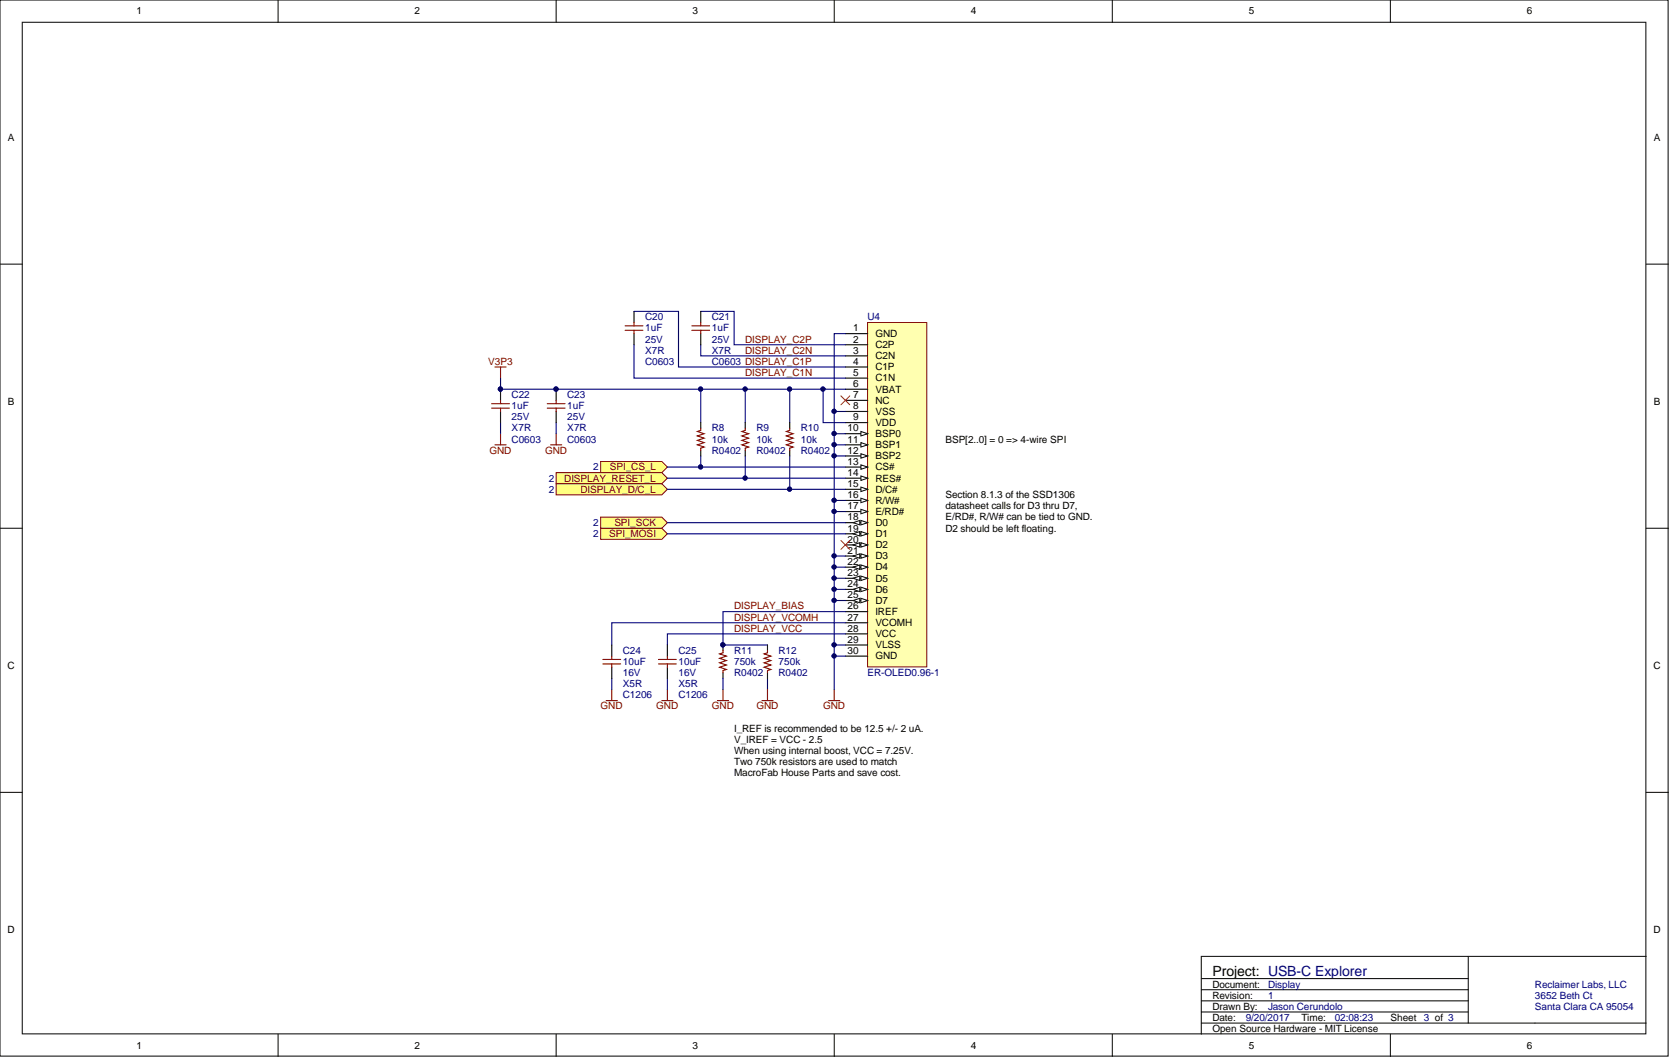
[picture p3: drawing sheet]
<svg xmlns="http://www.w3.org/2000/svg" width="381mm" height="241mm" viewBox="0 0 381 241" stroke-linecap="round" stroke-linejoin="round" font-family="sans-serif">
<g fill="#fff" stroke="#000" stroke-width=".23">
<path d="M0 0h380.6v240.9h-380.6z"/>
<path d="M5.1 5.1h370.4v230.7h-370.4z"/>
</g>
<g fill="none" stroke="#000" stroke-width=".23">
<path d="M63.4 0v5.1M126.9 0v5.1M190.3 0v5.1M253.8 0v5.1M317.2 0v5.1M0 60.2h5.1M375.6 60.2h5M0 120.5h5.1M375.6 120.5h5M0 180.7h5.1M375.6 180.7h5M335 218.1v15.2"/>
<path d="M375.6 218.1h-101.5v17.8M63.4 235.9v5M126.9 235.9v5M190.3 235.9v5M253.8 235.9v5M274.1 233.3h101.5M274.1 230.8h60.9M274.1 228.3h60.9M274.1 225.7h60.9M274.1 223.2h60.9M317.2 235.9v5"/>
</g>
<path d="M197.9 73.6h13.5v78.5h-13.5z" fill="#ffffb0" stroke="#800000" stroke-width=".23"/>
<path d="M192.9 76.1h5M192.9 78.6h5M192.9 81.2h5M192.9 83.7h5M192.9 86.2h5M192.9 88.8h5M192.9 91.3h5M192.9 93.8h5M192.9 96.4h5M192.9 98.9h5" fill="none" stroke="#000" stroke-width=".25"/>
<path d="M196.4 98.4l1.5 .5-1.5 .5z" fill="#fff"/>
<path d="M196.4 98.4l1.5 .5-1.5 .5z" fill="none" stroke="#000" stroke-width=".23"/>
<path d="M192.9 101.5h5" fill="none" stroke="#000" stroke-width=".25"/>
<path d="M196.4 100.9l1.5 .6-1.5 .5z" fill="#fff"/>
<path d="M196.4 100.9l1.5 .6-1.5 .5z" fill="none" stroke="#000" stroke-width=".23"/>
<path d="M192.9 104h5" fill="none" stroke="#000" stroke-width=".25"/>
<path d="M196.4 103.5l1.5 .5-1.5 .5z" fill="#fff"/>
<path d="M196.4 103.5l1.5 .5-1.5 .5z" fill="none" stroke="#000" stroke-width=".23"/>
<path d="M192.9 106.5h5" fill="none" stroke="#000" stroke-width=".25"/>
<path d="M196.4 106l1.5 .5-1.5 .5z" fill="#fff"/>
<path d="M196.4 106l1.5 .5-1.5 .5z" fill="none" stroke="#000" stroke-width=".23"/>
<path d="M192.9 109.1h5" fill="none" stroke="#000" stroke-width=".25"/>
<path d="M196.4 108.6l1.5 .5-1.5 .5z" fill="#fff"/>
<path d="M196.4 108.6l1.5 .5-1.5 .5z" fill="none" stroke="#000" stroke-width=".23"/>
<path d="M192.9 111.6h5" fill="none" stroke="#000" stroke-width=".25"/>
<path d="M196.4 111.1l1.5 .5-1.5 .5z" fill="#fff"/>
<path d="M196.4 111.1l1.5 .5-1.5 .5z" fill="none" stroke="#000" stroke-width=".23"/>
<path d="M192.9 114.1h5" fill="none" stroke="#000" stroke-width=".25"/>
<path d="M196.4 113.6l1.5 .5-1.5 .5z" fill="#fff"/>
<path d="M196.4 113.6l1.5 .5-1.5 .5z" fill="none" stroke="#000" stroke-width=".23"/>
<path d="M192.9 116.7h5" fill="none" stroke="#000" stroke-width=".25"/>
<path d="M196.4 116.2l1.5 .5-1.5 .5z" fill="#fff"/>
<path d="M196.4 116.2l1.5 .5-1.5 .5z" fill="none" stroke="#000" stroke-width=".23"/>
<path d="M192.9 119.2h5" fill="none" stroke="#000" stroke-width=".25"/>
<path d="M196.4 118.7l1.5 .5-1.5 .5z" fill="#fff"/>
<path d="M196.4 118.7l1.5 .5-1.5 .5z" fill="none" stroke="#000" stroke-width=".23"/>
<path d="M194.6 119.2l1.6-.5v1z" fill="#fff"/>
<path d="M194.6 119.2l1.6-.5v1z" fill="none" stroke="#000" stroke-width=".23"/>
<path d="M192.9 121.7h5" fill="none" stroke="#000" stroke-width=".25"/>
<path d="M196.4 121.2l1.5 .5-1.5 .6z" fill="#fff"/>
<path d="M196.4 121.2l1.5 .5-1.5 .6z" fill="none" stroke="#000" stroke-width=".23"/>
<path d="M194.6 121.7l1.6-.5v1.1z" fill="#fff"/>
<path d="M194.6 121.7l1.6-.5v1.1z" fill="none" stroke="#000" stroke-width=".23"/>
<path d="M192.9 124.3h5" fill="none" stroke="#000" stroke-width=".25"/>
<path d="M196.4 123.8l1.5 .5-1.5 .5z" fill="#fff"/>
<path d="M196.4 123.8l1.5 .5-1.5 .5z" fill="none" stroke="#000" stroke-width=".23"/>
<path d="M194.6 124.3l1.6-.5v1z" fill="#fff"/>
<path d="M194.6 124.3l1.6-.5v1z" fill="none" stroke="#000" stroke-width=".23"/>
<path d="M192.9 126.8h5" fill="none" stroke="#000" stroke-width=".25"/>
<path d="M196.4 126.3l1.5 .5-1.5 .5z" fill="#fff"/>
<path d="M196.4 126.3l1.5 .5-1.5 .5z" fill="none" stroke="#000" stroke-width=".23"/>
<path d="M194.6 126.8l1.6-.5v1z" fill="#fff"/>
<path d="M194.6 126.8l1.6-.5v1z" fill="none" stroke="#000" stroke-width=".23"/>
<path d="M192.9 129.4h5" fill="none" stroke="#000" stroke-width=".25"/>
<path d="M196.4 128.8l1.5 .6-1.5 .5z" fill="#fff"/>
<path d="M196.4 128.8l1.5 .6-1.5 .5z" fill="none" stroke="#000" stroke-width=".23"/>
<path d="M194.6 129.4l1.6-.6v1.1z" fill="#fff"/>
<path d="M194.6 129.4l1.6-.6v1.1z" fill="none" stroke="#000" stroke-width=".23"/>
<path d="M192.9 131.9h5" fill="none" stroke="#000" stroke-width=".25"/>
<path d="M196.4 131.4l1.5 .5-1.5 .5z" fill="#fff"/>
<path d="M196.4 131.4l1.5 .5-1.5 .5z" fill="none" stroke="#000" stroke-width=".23"/>
<path d="M194.6 131.9l1.6-.5v1z" fill="#fff"/>
<path d="M194.6 131.9l1.6-.5v1z" fill="none" stroke="#000" stroke-width=".23"/>
<path d="M192.9 134.4h5" fill="none" stroke="#000" stroke-width=".25"/>
<path d="M196.4 133.9l1.5 .5-1.5 .5z" fill="#fff"/>
<path d="M196.4 133.9l1.5 .5-1.5 .5z" fill="none" stroke="#000" stroke-width=".23"/>
<path d="M194.6 134.4l1.6-.5v1z" fill="#fff"/>
<path d="M194.6 134.4l1.6-.5v1z" fill="none" stroke="#000" stroke-width=".23"/>
<path d="M192.9 137h5" fill="none" stroke="#000" stroke-width=".25"/>
<path d="M196.4 136.5l1.5 .5-1.5 .5z" fill="#fff"/>
<path d="M196.4 136.5l1.5 .5-1.5 .5z" fill="none" stroke="#000" stroke-width=".23"/>
<path d="M194.6 137l1.6-.5v1z" fill="#fff"/>
<path d="M194.6 137l1.6-.5v1z" fill="none" stroke="#000" stroke-width=".23"/>
<path d="M144.6 71v2.6M144.6 76.1v2.5M192.9 139.5h5M164.9 147.1v1.3M164.9 153.4v1.3M192.9 142h5M192.9 144.6h5M192.9 147.1h5M192.9 149.6h5" fill="none" stroke="#000" stroke-width=".25"/>
<g fill="none" stroke="#800000" stroke-width=".25">
<path d="M142.6 74.3h4.1M142.6 75.3h4.1M144.6 73.6v.7M144.6 75.3v.8M112.9 83.7h2.6M114.2 83.7v2.5M114.2 98.9v2.6M126.9 98.9v2.6M112.9 101.5h2.6M125.6 101.5h2.6M138.3 159.8h2.5M139.6 157.3v2.5"/>
<path d="M151 159.8h2.5M152.3 157.3v2.5M163.7 159.8h2.5M164.9 148.4v.5l-.7 .2 1.5 .5-1.5 .5 1.5 .6-1.5 .5 1.5 .5-1.5 .5 1.5 .5-.8 .2v.5M164.9 157.3v2.5M173.8 159.8h2.6M175.1 157.3v2.5M189.1 159.8h2.5M190.3 157.3v2.5"/>
</g>
<g fill="none" stroke="#000080" stroke-width=".25">
<path d="M144.6 71h10.2v12.7h38.1M144.6 78.6v7.6h48.3M159.9 71h7.6v7.6h25.4M159.9 78.6v2.6h33M192.9 76.1h-2.6v73.5M114.2 96.4v2.5M126.9 96.4v2.5M190.3 93.8h2.6M190.3 98.9h2.6M190.3 101.5h2.6M190.3 104h2.6M192.9 139.5h-28v7.6h10.2"/>
<path d="M139.6 154.7v2.6M152.3 154.7v2.6M164.9 154.7v2.6M175.1 154.7v2.6M190.3 147.1h2.6M192.9 149.6h-2.6v7.7M192.9 142h-53.3v5.1M192.9 144.6h-40.6v2.5"/>
</g>
<g fill="#000080" stroke="#000080" stroke-width=".23">
<circle cx="190.3" cy="149.6" r=".47"/>
<circle cx="190.3" cy="147.1" r=".47"/>
<circle cx="190.3" cy="136.9" r=".47"/>
<circle cx="190.3" cy="134.4" r=".47"/>
<circle cx="190.3" cy="131.9" r=".47"/>
<circle cx="190.3" cy="129.3" r=".47"/>
<circle cx="190.3" cy="126.8" r=".47"/>
<circle cx="190.3" cy="116.6" r=".47"/>
<circle cx="190.3" cy="114.1" r=".47"/>
<circle cx="190.3" cy="104" r=".47"/>
<circle cx="190.3" cy="101.4" r=".47"/>
<circle cx="190.3" cy="98.9" r=".47"/>
<circle cx="190.3" cy="93.8" r=".47"/>
<circle cx="164.9" cy="147.1" r=".47"/>
</g>
<path d="M191.8 90.3l2.1 2M193.9 90.3l-2.1 2" fill="none" stroke="#f00" stroke-width=".23"/>
<g fill="#fff" stroke="#fff" stroke-width=".23">
<path d="M167.5 164.9h45.6v15.1h-45.6z"/>
<path d="M215.7 98.9h30.4v5h-30.4z"/>
</g>
<g fill="#ffff80" stroke="#800000" stroke-width=".23">
<path d="M137 105.3h14l1.3 1.2-1.3 1.3h-14z" fill-rule="evenodd"/>
<path d="M137 120.5h14l1.3 1.2-1.3 1.3h-14z" fill-rule="evenodd"/>
<path d="M137 117.9h14l1.3 1.3-1.3 1.3h-14z" fill-rule="evenodd"/>
<path d="M126.9 107.8h24.1l1.3 1.3-1.3 1.2h-24.1z" fill-rule="evenodd"/>
</g>
<path d="M114.2 86.2v2.6h78.7M170 88.8v7.6M180.2 88.8v7.6M187.8 88.8v7.6h5.1M152.3 109.1h40.6M152.3 106.5h40.6" fill="none" stroke="#000080" stroke-width=".25"/>
<g fill="#000080" stroke="#000080" stroke-width=".23">
<circle cx="114.2" cy="88.7" r=".47"/>
<circle cx="126.8" cy="88.7" r=".47"/>
<circle cx="159.8" cy="88.7" r=".47"/>
<circle cx="170" cy="88.7" r=".47"/>
<circle cx="180.1" cy="88.7" r=".47"/>
<circle cx="187.7" cy="88.7" r=".47"/>
<circle cx="170" cy="109" r=".47"/>
<circle cx="159.8" cy="106.5" r=".47"/>
</g>
<path d="M126.9 110.3h24.1l1.3 1.3-1.3 1.3h-24.1z" fill-rule="evenodd" fill="#ffff80" stroke="#800000" stroke-width=".23"/>
<g fill="none" stroke="#000080" stroke-width=".25">
<path d="M159.9 88.8v7.6M152.3 111.6h40.6M152.3 119.2h40.6M159.9 104v2.5M170 104v5.1M180.2 104v7.6M190.3 114.1h2.6M190.3 116.7h2.6M152.3 121.7h40.6M190.3 126.8h2.6M190.3 129.4h2.6M190.3 131.9h2.6"/>
<path d="M190.3 134.4h2.6M190.3 137h2.6"/>
</g>
<g fill="#000080" stroke="#000080" stroke-width=".23">
<circle cx="180.1" cy="111.6" r=".47"/>
<circle cx="159.8" cy="106.5" r=".47"/>
<circle cx="159.8" cy="88.7" r=".47"/>
<circle cx="170" cy="109" r=".47"/>
<circle cx="190.3" cy="114.1" r=".47"/>
<circle cx="190.3" cy="116.6" r=".47"/>
<circle cx="190.3" cy="126.8" r=".47"/>
<circle cx="190.3" cy="129.3" r=".47"/>
<circle cx="190.3" cy="131.9" r=".47"/>
<circle cx="190.3" cy="134.4" r=".47"/>
<circle cx="190.3" cy="136.9" r=".47"/>
<circle cx="114.2" cy="88.7" r=".47"/>
<circle cx="126.8" cy="88.7" r=".47"/>
</g>
<path d="M215.7 111.6h35.5v12.6h-35.5z" fill="#fff" stroke="#fff" stroke-width=".23"/>
<path d="M191.8 123.3l2.1 2M193.9 123.3l-2.1 2" fill="none" stroke="#f00" stroke-width=".23"/>
<g fill="none" stroke="#000" stroke-width=".25">
<path d="M159.9 71v2.6M159.9 76.1v2.5M114.2 88.8v2.5M114.2 93.8v2.6M126.9 88.8v2.5M126.9 93.8v2.6M159.9 96.4v1.3M170 96.4v1.3M180.2 96.4v1.3M159.9 102.7v1.3M170 102.7v1.3M180.2 102.7v1.3"/>
<path d="M139.6 147.1v2.5M139.6 152.2v2.5M152.3 147.1v2.5M152.3 152.2v2.5M175.1 147.1v1.3M175.1 153.4v1.3"/>
</g>
<g fill="none" stroke="#800000" stroke-width=".25">
<path d="M157.8 74.3h4.1M157.8 75.3h4.1M159.9 73.6v.7M159.9 75.3v.8M112.2 92.1h4M112.2 93.1h4M114.2 91.3v.8M114.2 93.1v.7M124.9 92.1h4M124.9 93.1h4M126.9 91.3v.8M126.9 93.1v.7"/>
<path d="M159.9 97.7v.5l-.8 .2 1.5 .5-1.5 .5 1.5 .5-1.5 .5 1.5 .5-1.5 .6 1.5 .5-.7 .2v.5M170 97.7v.5l-.7 .2 1.5 .5-1.5 .5 1.5 .5-1.5 .5 1.5 .5-1.5 .6 1.5 .5-.8 .2v.5M180.2 97.7v.5l-.8 .2 1.5 .5-1.5 .5 1.5 .5-1.5 .5 1.5 .5-1.5 .6 1.5 .5-.7 .2v.5M137.5 150.4h4.1M137.5 151.4h4.1M139.6 149.6v.8M139.6 151.4v.8M150.2 150.4h4.1M150.2 151.4h4.1M152.3 149.6v.8M152.3 151.4v.8M175.1 148.4v.5l-.8 .2 1.6 .5-1.6 .5 1.6 .6-1.6 .5 1.6 .5-1.6 .5 1.6 .5-.8 .2v.5"/>
</g>
<text font-size="3.2" x="276.6" y="222.5">Project: USB-C Explorer</text>
<g font-size="2.3">
<text x="31.1" y="3.3">1</text>
<text x="94.6" y="3.3">2</text>
<text x="158" y="3.3">3</text>
<text x="221.5" y="3.3">4</text>
<text x="284.9" y="3.3">5</text>
<text x="348.3" y="3.3">6</text>
<text x="1.8" y="32.2">A</text>
<text x="377.3" y="32.2">A</text>
<text x="194.6" y="75.6">1</text>
<text x="199.7" y="76.9">GND</text>
<text x="194.6" y="78.1">2</text>
<text x="194.6" y="80.7">3</text>
<text x="194.6" y="83.2">4</text>
<text x="199.7" y="79.4">C2P</text>
<text x="199.7" y="81.9">C2N</text>
<text x="194.6" y="85.7">5</text>
<text x="194.6" y="88.3">6</text>
<text x="199.7" y="84.5">C1P</text>
<text x="199.7" y="87">C1N</text>
<text x="199.7" y="89.5">VBAT</text>
<text x="1.8" y="92.4">B</text>
<text x="194.6" y="90.8">7</text>
<text x="194.6" y="93.3">8</text>
<text x="194.6" y="95.9">9</text>
<text x="199.7" y="92.1">NC</text>
<text x="199.7" y="94.6">VSS</text>
<text x="377.3" y="92.4">B</text>
<text x="193.4" y="98.4">10</text>
<text x="193.4" y="100.9">11</text>
<text x="199.7" y="97.1">VDD</text>
<text x="199.7" y="99.7">BSP0</text>
<text x="215.7" y="100.9">BSP[2..0] = 0 =&gt; 4-wire SPI</text>
<text x="193.4" y="103.5">12</text>
<text x="193.4" y="106">13</text>
<text x="199.7" y="102.2">BSP1</text>
<text x="199.7" y="104.8">BSP2</text>
<text x="199.7" y="107.3">CS#</text>
<text x="193.4" y="108.6">14</text>
<text x="193.4" y="111.1">15</text>
<text x="193.4" y="113.6">16</text>
<text x="199.7" y="109.8">RES#</text>
<text x="199.7" y="112.4">D/C#</text>
<text x="215.7" y="113.6">Section 8.1.3 of the SSD1306</text>
<text x="193.4" y="116.2">17</text>
<text x="193.4" y="118.7">18</text>
<text x="199.7" y="114.9">R/W#</text>
<text x="199.7" y="117.4">E/RD#</text>
<text x="199.7" y="120">D0</text>
<text x="215.7" y="116.2">datasheet calls for D3 thru D7,</text>
<text x="215.7" y="118.7">E/RD#, R/W# can be tied to GND.</text>
<text x="193.4" y="121.2">19</text>
<text x="193.4" y="123.8">20</text>
<text x="199.7" y="122.5">D1</text>
<text x="199.7" y="125">D2</text>
<text x="215.7" y="121.2">D2 should be left floating.</text>
<text x="193.4" y="126.3">21</text>
<text x="193.4" y="128.8">22</text>
<text x="193.4" y="131.4">23</text>
<text x="199.7" y="127.6">D3</text>
<text x="199.7" y="130.1">D4</text>
<text x="193.4" y="133.9">24</text>
<text x="193.4" y="136.5">25</text>
<text x="199.7" y="132.7">D5</text>
<text x="199.7" y="135.2">D6</text>
<text x="199.7" y="137.7">D7</text>
<text x="193.4" y="139">26</text>
<text x="193.4" y="141.5">27</text>
<text x="199.7" y="140.3">IREF</text>
<text x="199.7" y="142.8">VCOMH</text>
<text x="193.4" y="144.1">28</text>
<text x="193.4" y="146.6">29</text>
<text x="193.4" y="149.1">30</text>
<text x="199.7" y="145.3">VCC</text>
<text x="199.7" y="147.9">VLSS</text>
<text x="1.7" y="152.7">C</text>
<text x="199.7" y="150.4">GND</text>
<text x="377.3" y="152.7">C</text>
<text x="167.5" y="166.9">I</text>
<text x="168.1" y="166.9">_REF is recommended to be 12.5 +/- 2 uA.</text>
<text x="167.5" y="169.4">V_IREF = VCC - 2.5</text>
<text x="167.5" y="172">When using internal boost, VCC = 7.25V.</text>
<text x="167.5" y="174.5">Two 750k resistors are used to match</text>
<text x="167.5" y="177">MacroFab House Parts and save cost.</text>
<text x="1.7" y="212.9">D</text>
<text x="377.3" y="212.9">D</text>
<text x="276.6" y="227.8">Revision:</text>
<text x="276.6" y="225.2">Document:</text>
<text x="276.6" y="232.8">Date:</text>
<text x="276.6" y="230.3">Drawn By:</text>
<text x="296.9" y="232.8">Time:</text>
<text x="317.2" y="232.8">Sheet</text>
<text x="31.1" y="239.2">1</text>
<text x="94.6" y="239.2">2</text>
<text x="158" y="239.2">3</text>
<text x="221.5" y="239.2">4</text>
<text x="276.6" y="235.4">Open Source Hardware - MIT License</text>
<text x="284.9" y="239.2">5</text>
<text x="348.3" y="239.2">6</text>
</g>
<g font-size="2.3" fill="#000080">
<text x="147.2" y="75.6">1uF</text>
<text x="147.2" y="73">C20</text>
<text x="162.4" y="75.6">1uF</text>
<text x="162.4" y="73">C21</text>
<text x="197.9" y="73">U4</text>
<text x="147.2" y="78.1">25V</text>
<text x="147.2" y="80.7">X7R</text>
<text x="147.2" y="83.2">C0603</text>
<text x="162.4" y="78.1">25V</text>
<text x="162.4" y="80.7">X7R</text>
<text x="162.4" y="83.2">C0603 DISPLAY_C1P</text>
<text x="116.7" y="93.3">1uF</text>
<text x="116.7" y="95.9">25V</text>
<text x="116.7" y="90.8">C22</text>
<text x="129.4" y="93.3">1uF</text>
<text x="129.4" y="95.9">25V</text>
<text x="129.4" y="90.8">C23</text>
<text x="116.7" y="98.4">X7R</text>
<text x="116.7" y="100.9">C0603</text>
<text x="129.4" y="98.4">X7R</text>
<text x="129.4" y="100.9">C0603</text>
<text x="162.4" y="100.9">10k</text>
<text x="162.4" y="98.4">R8</text>
<text x="172.6" y="100.9">10k</text>
<text x="172.6" y="98.4">R9</text>
<text x="182.7" y="100.9">10k</text>
<text x="182.7" y="98.4">R10</text>
<text x="135.3" y="107.3">2</text>
<text x="162.4" y="103.5">R0402</text>
<text x="172.6" y="103.5">R0402</text>
<text x="182.7" y="103.5">R0402</text>
<text x="125.2" y="109.8">2</text>
<text x="125.2" y="112.4">2</text>
<text x="135.3" y="120">2</text>
<text x="135.3" y="122.5">2</text>
<text x="142.1" y="149.1">C24</text>
<text x="154.8" y="149.1">C25</text>
<text x="167.5" y="149.1">R11</text>
<text x="177.6" y="149.1">R12</text>
<text x="142.1" y="151.7">10uF</text>
<text x="142.1" y="154.2">16V</text>
<text x="154.8" y="151.7">10uF</text>
<text x="154.8" y="154.2">16V</text>
<text x="167.5" y="151.7">750k</text>
<text x="167.5" y="154.2">R0402</text>
<text x="177.6" y="151.7">750k</text>
<text x="177.6" y="154.2">R0402</text>
<text x="197.9" y="154.2">ER-OLED0.96-1</text>
<text x="142.1" y="156.7">X5R</text>
<text x="142.1" y="159.3">C1206</text>
<text x="154.8" y="156.7">X5R</text>
<text x="154.8" y="159.3">C1206</text>
<text x="289.3" y="227.8">1</text>
<text x="289.3" y="225.2">Display</text>
<text x="350.2" y="225.2">Reclaimer Labs, LLC</text>
<text x="350.2" y="227.8">3652 Beth Ct</text>
<text x="284.2" y="232.8">9/20/2017</text>
<text x="289.3" y="230.3">Jason Cerundolo</text>
<text x="304.5" y="232.8">02:08:23</text>
<text x="324.8" y="232.8">3 of 3</text>
<text x="350.2" y="230.3">Santa Clara CA 95054</text>
</g>
<g font-size="2.3" fill="#800000">
<text x="111.4" y="83.2">V3P3</text>
<text x="170" y="78.1">DISPLAY_C2P</text>
<text x="170" y="80.7">DISPLAY_C2N</text>
<text x="170" y="85.7">DISPLAY_C1N</text>
<text x="111.7" y="103.5">GND</text>
<text x="124.3" y="103.5">GND</text>
<text x="139.1" y="107.3">SPI_CS_L</text>
<text x="128.7" y="109.8">DISPLAY_RESET_L</text>
<text x="132.5" y="112.4">DISPLAY_D/C_L</text>
<text x="140.2" y="120">SPI_SCK</text>
<text x="139" y="122.5">SPI_MOSI</text>
<text x="167.5" y="139">DISPLAY_BIAS</text>
<text x="167.5" y="141.5">DISPLAY_VCOMH</text>
<text x="167.5" y="144.1">DISPLAY_VCC</text>
<text x="137" y="161.8">GND</text>
<text x="149.7" y="161.8">GND</text>
<text x="162.4" y="161.8">GND</text>
<text x="172.6" y="161.8">GND</text>
<text x="187.8" y="161.8">GND</text>
</g>
</svg>
